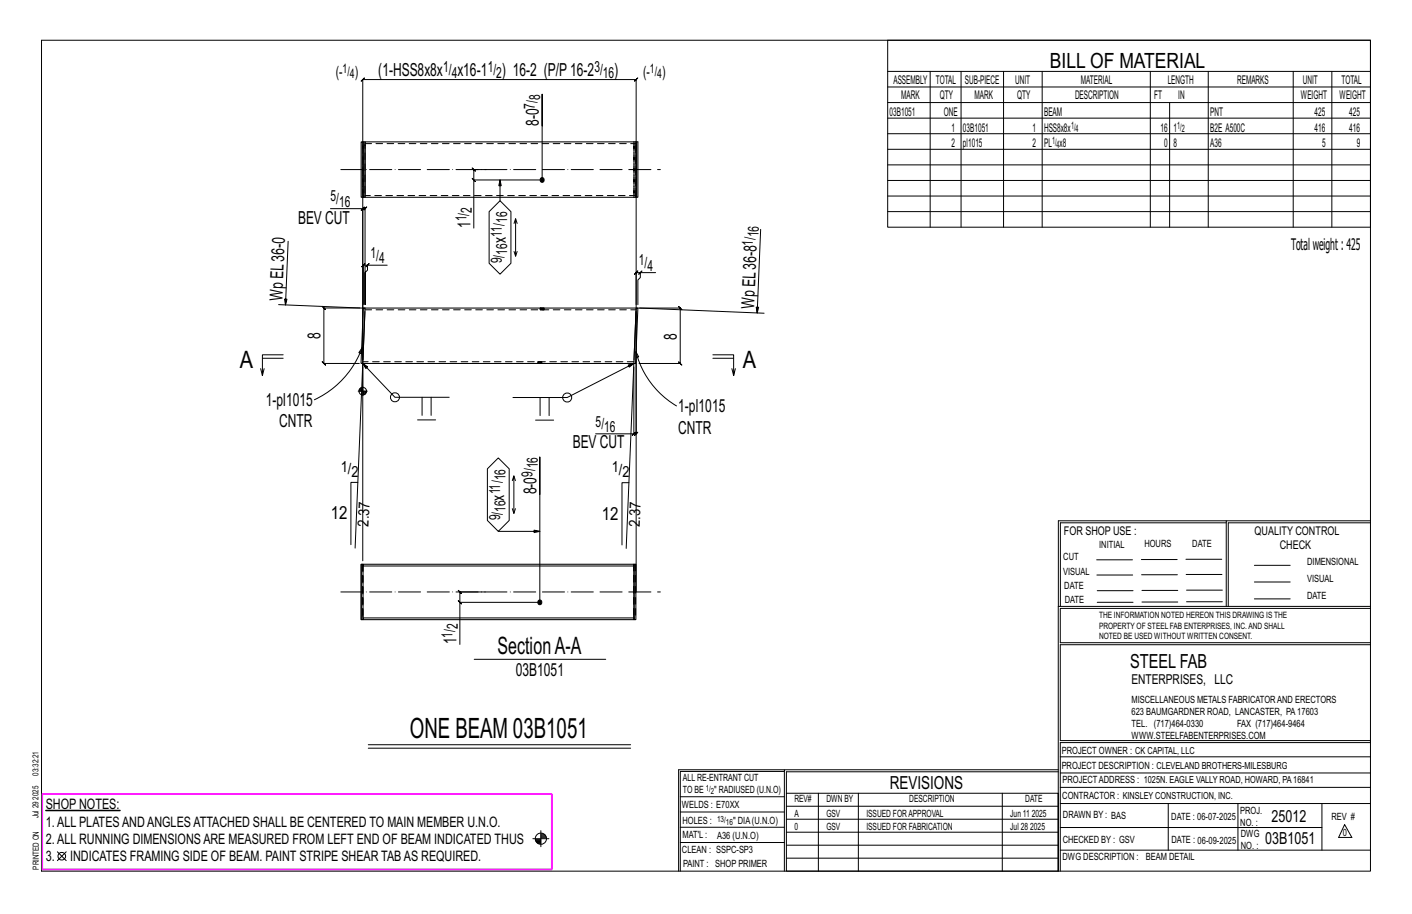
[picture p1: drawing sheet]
<svg xmlns="http://www.w3.org/2000/svg" width="432mm" height="279mm" viewBox="0 0 432 279" stroke-linecap="round" stroke-linejoin="round" font-family="sans-serif">
<g fill="#000" stroke="#000" stroke-width=".31">
<path d="M14 247.7h22.7v.1h-22.7z"/>
<circle cx="165.7" cy="55" r=".68"/>
<circle cx="165" cy="184.2" r=".68"/>
</g>
<g fill="none" stroke="#000" stroke-width=".31">
<path d="M12.7 12.3h406.4v254h-406.4zM271.5 12.3h147.6v57.2h-147.6zM165.8 38.5v-9.7v26.2h-20.9v14.7M271.5 21.8h147.6M271.5 26.6h147.6M271.5 31.4h147.6M271.5 36.1h147.6M284.5 21.8v47.7M293.9 21.8v47.7M306.9 21.8v47.7M318.7 21.8v47.7M351.8 21.8v47.7"/>
<path d="M357.7 31.4v38.1M369.5 21.8v47.7M395.5 21.8v47.7M407.3 21.8v47.7M144.4 54.5l1 1zM148.7 51.8h-3.8l-.5-.5 1 1-.5-.5v3.2M152.9 55l-.4 1.8h.8l-.4-1.8v6.4M271.5 40.9h147.6M271.5 45.6h147.6M271.5 50.4h147.6M271.5 55.2h147.6M271.5 59.9h147.6"/>
<path d="M88.1 73.8l-.8 19.4-.3-1.8 .8 .1-.5 1.7M101.1 63.8h9.8v46.2M110.4 64.3l1-1zM110.9 63.8h.7l-.5 .5 1-1-.5 .5v29.3v-9.8l.8-.7v-1.5h6M152.9 61.4l3.3 3.3v15.8l-3.3 3.3-3.3-3.3v-15.8zM157.2 68.3l.5-1.4 .4 1.4M157.7 66.9v11.4l-.5-1.4M158.1 76.9l-.4 1.4M232.6 70.1l-1 25.6-.3-1.8h.7l-.4 1.8M271.5 64.7h147.6M85.2 93.1l26.4 1.1M110 94.2h-11l-.5-.5 1 1-.5-.5v16.9l-.5-.5 1 1-.5-.5h10.9"/>
<path d="M112.4 81.1l.5-.5-1 1zM112.4 81.1h-1.3l.5-.5-1 1 .5-.5v12M194.5 94.2h13.5l-.5-.5 1 1-.5-.5v16.9l-.5-.5 1 1-.5-.5h-12.6M194.5 95.3v37.3l.5-.5-1 1 .5-.5h-.7M195.6 94.2l38.1 1.6M195.8 83.3l.5-.5-1 1zM195.8 83.3h-1.3l.5-.5-1 1 .5-.5v9.8M200.5 83.3h-4.7v1.5l-.7 .8v7.5M79.7 112.7l.5 2.1M80.2 109.5h6.4M86.6 108.5h-6.4v6.3l.6-2.1M109.5 119.6h2.8"/>
<path d="M109.9 119.1v.5M110.1 118.8v.8M110.3 118.6v1M110.5 118.5v1.1M110.7 118.4v1.2M110.7 106.3l-.3 1.8-.7-.3zM110.7 106.3a28.2 28.2 0 0 1-14.6 15.9M110.9 112.2v8.8M111.1 119.6v1.1M111.4 119.6v1.1M111.6 119.6v.9M111.8 119.6v.8"/>
<path d="M112 119.6v.5M193.8 112.2v20.4h-11.6M194.5 107.5l.8 1.6-.7 .2zM194.5 107.5a27 27 0 0 0 12.4 16.6M218 108.5h6.4v6.3l.5-2.1M218 109.5h6.4M223.8 112.7l.6 2.1M127.7 128.4h5.5M129.1 121.4v5.6M131.8 121.4v5.6M137.4 121.4h-16.6l-9.9-10.3 1.5 1-.5 .5-1-1.5-2.3 56.5M152.4 140l3.3 3.3v15.8l-3.3 3.3-3.4-3.3v-15.8z"/>
<path d="M156.9 121.5h16.6l20.3-10.4-1.4 1.1-.3-.6 1.7-.5-2.3 56.5M163.8 128.4h5.5M165.2 121.5v5.5M167.9 121.5v5.5M193.3 133.1l1-1zM109.4 147.5h-2.1v19M156.7 155.5l.4 1.4 .5-1.4M156.7 146.9l.4-1.4v11.4M157.1 145.5l.5 1.4M165.1 151.1v-11.4v44.4h-24.5v12.9M192.3 147.6h-2.1v19M375 159.8h-50.7v25.6"/>
<path d="M375 159.2h-51.3l-.1 107.1M419.1 159.2h-44.1v26.2M419.1 159.8h-43.5v25.6M110.9 171.4v-147.1l-.5 .5 1-1-.5 .5h83.6l-.5 .5 1-1-.5 .5v156.7M152.4 162.4h12.7l-1.8 .4v-.7l1.8 .3M335.4 171.1h10.9M335.4 175.8h11M349 171h11M349.1 175.7h11M362.7 171h10.9M362.7 175.6h11M383.6 172.8h11"/>
<path d="M383.6 177.9h11M140.1 183.6l1 1zM148.4 181h-7.8l-.5-.5 1 1-.5-.5v3.1M323.7 185.4h95.4M335.5 184.1h11M335.5 180.6h11M349.2 184h11M349.2 180.5h11M362.9 180.4h10.9M362.9 184h10.9M383.6 183.1h11M419.1 186h-94.9v10.5h94.9"/>
<path d="M419.1 197.1h-94.9v29.3h94.9v.6h-94.9v39.3M145 201.5h40.2M112.6 227.7h80.3M112.6 228.7h80.3M239.9 235.8h-31.9v30.5M239.9 235.3h-32.4v31M323.6 235.3h-83.7v31M323.6 235.9h-83.1v6.6M324.2 236.3h94.9M324.2 231.4h94.9M162.9 256.4h5M163.7 256.7h1.7"/>
<path d="M163.8 257h1.6M163.9 257.2h1.5M164.1 257.5h1.3M164.5 257.8h.9M165.4 253.9v4.9M165.4 256.1h1.7M165.4 254.9h.9M165.4 255.8h1.6M165.4 255.5h1.5M165.4 255.2h1.3M208 252.9h31.9M208 257.5h31.9"/>
<path d="M208 243.6h31.9M208 248.2h31.9M240.5 242.5h83.1v23.8h-83.1zM240.5 258.4h83.1M240.5 254.4h83.1M240.5 250.4h83.1M240.5 246.5h83.1M250.3 242.5v23.8M262.5 242.5v23.8M306.5 242.5v23.8M324.2 253h80.1M324.2 245.6h94.9"/>
<path d="M324.2 259.9h94.9M324.2 240.7h94.9M357.3 245.6v14.3M378.6 245.6v14.3M404.3 245.6v14.3M411.2 252.1l2.2 3.9h-4zM17.5 260.4l2.7 2.7M20.2 260.4l-2.7 2.7M240.5 262.3h83.1"/>
<circle cx="110.9" cy="119.6" r="1.16"/>
<circle cx="120.8" cy="121.4" r="1.38"/>
<circle cx="173.5" cy="121.5" r="1.38"/>
<circle cx="165.4" cy="256.4" r="1.71"/>
<circle cx="18.9" cy="261.7" r="1.17"/>
</g>
<path d="M12.9 242.7h155.8v23.1h-155.8z" fill="none" stroke="#f0f" stroke-width=".5"/>
<g fill="none" stroke="#000" stroke-width=".32">
<path d="M111.1 43.4h.5M111.6 44.4v14.8M194.5 43.4h.6v16.9h-.6zM111.1 60.3h-.7v-16.9h.7v16.9h.5v-16.9h82.9v16.9M111.6 60.3h82.9M111.1 94.2h.5l-.7 16.9h-.5zM111.6 95.2l-.6 14.8M111.6 94.2h82.9M194.5 95.2l-.6 14.8M194.5 94.2h.6l-.7 16.9h-.6zM110.9 111.1h82.9M110.4 172.5h.6v16.9h-.6z"/>
<path d="M110.5 172.5v16.9M111 172.5h82.9v.5h-82.9zM193.9 173v15.9M193.9 172.5h.6v16.9h-.6zM111 188.9h82.9v.5h-82.9z"/>
</g>
<g fill="none" stroke="#000" stroke-width=".31" stroke-dasharray="2 1.4">
<path d="M111 43.4v16.9zM111.6 43.4v16.4h-.6v-15.9h.6v.5M111.6 43.9h82.9M111.6 59.2v1.1M193.9 43.4v16.9zM193.9 43.9v15.9M194.5 43.9v15.8M194.5 59.7l-82.9 .1M194.5 44.4h.1M194.4 60.3v-16.9M111.6 94.7h82.9M165.2 94.2v.5z"/>
<path d="M165.2 94.2h.2M165.6 94.2h-.2l-.2 .5M165.6 94.7h.2v-.5h-.2v.5h-.2M165.8 94.2h.2v.5h-.2M166 94.2h.2v.5h-.2M166.2 94.2v.5M166.3 94.2v.5M164.5 111.1v-.5M164.7 111.1v-.5M164.9 111.1h-.2v-.5h.2M165.1 111.1h-.2v-.5h.2M165.3 111.1h.2l.1-.5"/>
<path d="M165.3 110.6h-.2v.5h.2v-.5h.2M165.6 110.6l.1 .5zM165.6 111.1h-.1M193.9 110.6h-82.9M110.9 172.5v16.9M111 172.5v16.9M193.8 172.5v16.9M193.9 172.5l-.1 15.9M194.4 172.5v16.9M111 188.4v-15.4M111 188.9v-.5M193.8 188.4l.1 1"/>
</g>
<path d="M104.2 51.8h97.7M104.2 181h97.7" fill="none" stroke="#000" stroke-width=".31" stroke-dasharray="6.8 1 0 1"/>
<text font-size="8.6" x="125.3" y="225.7">ONE BEAM 03B1051</text>
<g font-size="7.3">
<text x="73.4" y="112.3">A</text>
<text x="227.1" y="112.3">A</text>
<text x="152.2" y="199.8">SectionA-A</text>
</g>
<text font-size="6.4" x="321.1" y="20.7">BILL OF MATERIAL</text>
<text font-size="5.9" x="345.6" y="204.1">STEEL FAB</text>
<g font-size="5.5">
<text x="115.7" y="23.3">(1-HSS8x8x</text>
<text x="139.9" y="23.3">x16-1</text>
<text x="153.5" y="23.3">) 16-2 (P/P16-2</text>
<text x="187.9" y="23.3">)</text>
<text x="164.8" y="38.5" transform="rotate(-90 164.8 38.5)">8-0</text>
<text x="91.2" y="68.3">BEV CUT</text>
<text x="143.9" y="69.7" transform="rotate(-90 143.9 69.7)">1</text>
<text x="154.7" y="74.4" transform="rotate(-90 154.7 74.4)">x</text>
<text x="86.4" y="92.1" transform="rotate(-88 86.4 92.1)">WpEL36-0</text>
<text x="230.6" y="94.6" transform="rotate(-88 230.6 94.6)">WpEL36-8</text>
<text x="98.1" y="103.7" transform="rotate(-90 98.1 103.7)">8</text>
<text x="207" y="104" transform="rotate(-90 207 104)">8</text>
<text x="81.3" y="124.1">1-pl1015</text>
<text x="85.4" y="130.6">CNTR</text>
<text x="207.4" y="126">1-pl1015</text>
<text x="175.2" y="137.1">BEV CUT</text>
<text x="207.4" y="132.5">CNTR</text>
<text x="154.2" y="153" transform="rotate(-90 154.2 153)">x</text>
<text x="164.1" y="151.1" transform="rotate(-90 164.1 151.1)">8-0</text>
<text x="101.1" y="158.8">12</text>
<text x="184" y="158.8">12</text>
<text x="139.6" y="197" transform="rotate(-90 139.6 197)">1</text>
<text x="157.7" y="206.5">03B1051</text>
<text x="272.2" y="241.1">REVISIONS</text>
</g>
<g font-size="5.1">
<text x="388.9" y="251.3">25012</text>
<text x="386.9" y="258.1">03B1051</text>
</g>
<text font-size="4.9" x="394.8" y="76.4">Totalweight : 425</text>
<g font-size="4.7">
<text x="102.7" y="23.5">(-</text>
<text x="108.5" y="23.5">)</text>
<text x="135.6" y="22.1">1/</text>
<text x="138.2" y="23.7">4</text>
<text x="149.1" y="22.1">1/</text>
<text x="151.7" y="23.7">2</text>
<text x="181.8" y="22.1">3/</text>
<text x="184.4" y="23.7">16</text>
<text x="196.7" y="23.5">(-</text>
<text x="202.4" y="23.5">)</text>
<text x="163.6" y="33.2" transform="rotate(-90 163.6 33.2)">7/</text>
<text x="165.2" y="30.6" transform="rotate(-90 165.2 30.6)">8</text>
<text x="101.1" y="61.6">5/</text>
<text x="103.7" y="63.2">16</text>
<text x="144.3" y="65.1" transform="rotate(-90 144.3 65.1)">2</text>
<text x="142.7" y="67.7" transform="rotate(-90 142.7 67.7)">1/</text>
<text x="155.1" y="68.2" transform="rotate(-90 155.1 68.2)">16</text>
<text x="153.4" y="72.5" transform="rotate(-90 153.4 72.5)">11/</text>
<text x="155.1" y="77.9" transform="rotate(-90 155.1 77.9)">16</text>
<text x="230.2" y="75.1" transform="rotate(-88 230.2 75.1)">1/</text>
<text x="231.9" y="72.5" transform="rotate(-88 231.9 72.5)">16</text>
<text x="113.3" y="78.8">1/</text>
<text x="115.9" y="80.5">4</text>
<text x="153.4" y="80.5" transform="rotate(-90 153.4 80.5)">9/</text>
<text x="195.4" y="81.1">1/</text>
<text x="198" y="82.8">4</text>
<text x="182.2" y="130.4">5/</text>
<text x="184.8" y="132">16</text>
<text x="164.5" y="143.2" transform="rotate(-90 164.5 143.2)">16</text>
<text x="104.2" y="144.2">1/</text>
<text x="107.5" y="145.8">2</text>
<text x="154.6" y="146.8" transform="rotate(-90 154.6 146.8)">16</text>
<text x="162.8" y="145.8" transform="rotate(-90 162.8 145.8)">9/</text>
<text x="187.1" y="144.3">1/</text>
<text x="190.4" y="145.9">2</text>
<text x="152.9" y="151.2" transform="rotate(-90 152.9 151.2)">11/</text>
<text x="112.7" y="160.9" transform="rotate(-88 112.7 160.9)">2.37</text>
<text x="152.9" y="159.1" transform="rotate(-90 152.9 159.1)">9/</text>
<text x="154.6" y="156.5" transform="rotate(-90 154.6 156.5)">16</text>
<text x="195.6" y="161" transform="rotate(-88 195.6 161)">2.37</text>
<text x="138.4" y="194.9" transform="rotate(-90 138.4 194.9)">1/</text>
<text x="140.1" y="192.3" transform="rotate(-90 140.1 192.3)">2</text>
</g>
<g font-size="4.4">
<text x="14" y="247.4">SHOP NOTES:</text>
<text x="14" y="257.9">2.ALL RUNNING DIMENSIONSARE MEASURED FROM LEFT END OF BEAM INDICATED THUS</text>
<text x="14" y="252.7">1.ALL PLATESANDANGLESATTACHED SHALL BE CENTERED TO MAIN MEMBER U.N.O.</text>
<text x="14" y="263.1">3.</text>
<text x="21.4" y="263.1">INDICATES FRAMING SIDE OF BEAM. PAINT STRIPE SHEAR TABAS REQUIRED.</text>
</g>
<text font-size="4.2" x="346" y="209.1">ENTERPRISES, LLC</text>
<g font-size="4">
<text x="104.8" y="22.4">1/</text>
<text x="107" y="23.8">4</text>
<text x="198.7" y="22.4">1/</text>
<text x="201" y="23.8">4</text>
</g>
<g font-size="3.7">
<text x="273.2" y="25.6">ASSEMBLY</text>
<text x="286.2" y="25.6">TOTAL</text>
<text x="295.1" y="25.6">SUB-PIECE</text>
<text x="310.4" y="25.6">UNIT</text>
<text x="330.5" y="25.6">MATERIAL</text>
<text x="357.1" y="25.6">LENGTH</text>
<text x="378.3" y="25.6">REMARKS</text>
<text x="398.4" y="25.6">UNIT</text>
<text x="410.2" y="25.6">TOTAL</text>
<text x="272.1" y="35.5">03B1051</text>
<text x="275.6" y="30.4">MARK</text>
<text x="287.4" y="30.4">QTY</text>
<text x="288.6" y="35.5">ONE</text>
<text x="298" y="30.4">MARK</text>
<text x="311" y="30.4">QTY</text>
<text x="319.3" y="35.5">BEAM</text>
<text x="328.7" y="30.4">DESCRIPTION</text>
<text x="353" y="30.4">FT</text>
<text x="360.3" y="30.4">IN</text>
<text x="370.1" y="35.5">PNT</text>
<text x="397.8" y="30.4">WEIGHT</text>
<text x="402" y="35.5">425</text>
<text x="409.6" y="30.4">WEIGHT</text>
<text x="412.6" y="35.5">425</text>
<text x="290.9" y="40.2">1</text>
<text x="294.5" y="40.2">03B1051</text>
<text x="315.8" y="40.2">1</text>
<text x="319.3" y="40.2">HSS8x8x</text>
<text x="354.9" y="40.2">16</text>
<text x="358.9" y="40.2">1</text>
<text x="370.1" y="40.2">B2E A500C</text>
<text x="402" y="40.2">416</text>
<text x="412.6" y="40.2">416</text>
<text x="290.9" y="45">2</text>
<text x="294.5" y="45">pl1015</text>
<text x="315.8" y="45">2</text>
<text x="319.3" y="45">PL x8</text>
<text x="356" y="45">0</text>
<text x="358.9" y="45">8</text>
<text x="370.1" y="45">A36</text>
<text x="404.3" y="45">5</text>
<text x="415" y="45">9</text>
<text x="325.3" y="163.4">FOR SHOP USE :</text>
<text x="383.7" y="163.4">QUALITY CONTROL</text>
<text x="391.4" y="167.8">CHECK</text>
</g>
<g font-size="3.1">
<text x="327.5" y="39.4">1/</text>
<text x="328.9" y="40.5">4</text>
<text x="360" y="39.4">1/</text>
<text x="361.4" y="40.5">2</text>
<text x="321.7" y="44.1">1/</text>
<text x="323.1" y="45.3">4</text>
<text x="336.2" y="167.4">INITIAL</text>
<text x="350" y="167.1">HOURS</text>
<text x="364.6" y="167.2">DATE</text>
<text x="325.2" y="171.3">CUT</text>
<text x="399.8" y="172.8">DIMENSIONAL</text>
<text x="325.1" y="175.8">VISUAL</text>
<text x="399.8" y="177.9">VISUAL</text>
<text x="325.5" y="180">DATE</text>
<text x="325.7" y="184.4">DATE</text>
<text x="399.8" y="183.1">DATE</text>
<text x="346" y="215">MISCELLANEOUS METALS FABRICATORAND ERECTORS</text>
<text x="346" y="218.6">623 BAUMGARDNER ROAD, LANCASTER, PA17603</text>
<text x="346" y="225.8">WWW.STEELFABENTERPRISES.COM</text>
<text x="346" y="222.2">TEL. (717)464-0330</text>
<text x="378.3" y="222.2">FAX (717)464-9464</text>
<text x="324.7" y="230.5">PROJECT OWNER : CK CAPITAL, LLC</text>
<text x="208.8" y="238.8">ALL RE-ENTRANT CUT</text>
<text x="324.7" y="235.1">PROJECT DESCRIPTION : CLEVELAND BROTHERS-MILESBURG</text>
<text x="324.9" y="239.5">PROJECTADDRESS : 1025N. EAGLE VALLY ROAD, HOWARD, PA16841</text>
<text x="208.8" y="242.5">TO BE</text>
<text x="218.4" y="242.5">&quot; RADIUSED (U.N.O)</text>
<text x="242.9" y="245.3">REV#</text>
<text x="252.7" y="245.3">DWN BY</text>
<text x="278.1" y="245.3">DESCRIPTION</text>
<text x="313.5" y="245.3">DATE</text>
<text x="324.9" y="244.2">CONTRACTOR : KINSLEY CONSTRUCTION, INC.</text>
<text x="208.5" y="247">WELDS : E70XX</text>
<text x="208.7" y="251.7">HOLES :</text>
<text x="224.2" y="251.8">&quot; DIA(U.N.O)</text>
<text x="242.9" y="249.9">A</text>
<text x="252.7" y="249.9">GSV</text>
<text x="264.9" y="249.9">ISSUED FORAPPROVAL</text>
<text x="309" y="249.9">Jun 11</text>
<text x="315.5" y="249.9">2025</text>
<text x="325.1" y="250">DRAWN BY : BAS</text>
<text x="358.2" y="250.5">DATE : 06-07-2025</text>
<text x="379.3" y="248.9">PROJ.</text>
<text x="407.2" y="250.5">REV #</text>
<text x="208.7" y="256.3">MAT'L :</text>
<text x="219.3" y="256.4">A36 (U.N.O)</text>
<text x="242.9" y="253.8">0</text>
<text x="252.7" y="253.8">GSV</text>
<text x="264.9" y="253.8">ISSUED FOR FABRICATION</text>
<text x="309" y="253.8">Jul 28</text>
<text x="315" y="253.8">2025</text>
<text x="325" y="257.6">CHECKED BY : GSV</text>
<text x="358.3" y="257.7">DATE : 06-09-2025</text>
<text x="379.3" y="252.5">NO. :</text>
<text x="379.5" y="255.9">DWG</text>
<text x="410.6" y="255.5">0</text>
<text x="208.6" y="260.7">CLEAN : SSPC-SP3</text>
<text x="324.9" y="262.9">DWG DESCRIPTION :</text>
<text x="350.4" y="263">BEAM DETAIL</text>
<text x="379.5" y="259.5">NO. :</text>
<text x="208.9" y="265">PAINT : SHOP PRIMER</text>
</g>
<g font-size="2.7">
<text x="336.1" y="189">THE INFORMATION NOTED HEREON THIS DRAWING IS THE</text>
<text x="336.1" y="195.4">NOTED BE USED WITHOUT WRITTEN CONSENT.</text>
<text x="336.1" y="192.2">PROPERTY OF STEEL FAB ENTERPRISES, INC.AND SHALL</text>
</g>
<g font-size="2.6">
<text x="215.9" y="241.8">1/</text>
<text x="217.4" y="242.7">2</text>
<text x="219.3" y="251.1">13/</text>
<text x="222" y="252.1">16</text>
</g>
<g font-size="2.5">
<text x="11.7" y="237.1" transform="rotate(-90 11.7 237.1)">03:32:21</text>
<text x="11.8" y="244.4" transform="rotate(-90 11.8 244.4)">2025</text>
<text x="11.8" y="250.1" transform="rotate(-90 11.8 250.1)">Jul 29</text>
<text x="11.9" y="265.8" transform="rotate(-90 11.9 265.8)">PRINTED ON</text>
</g>
</svg>
